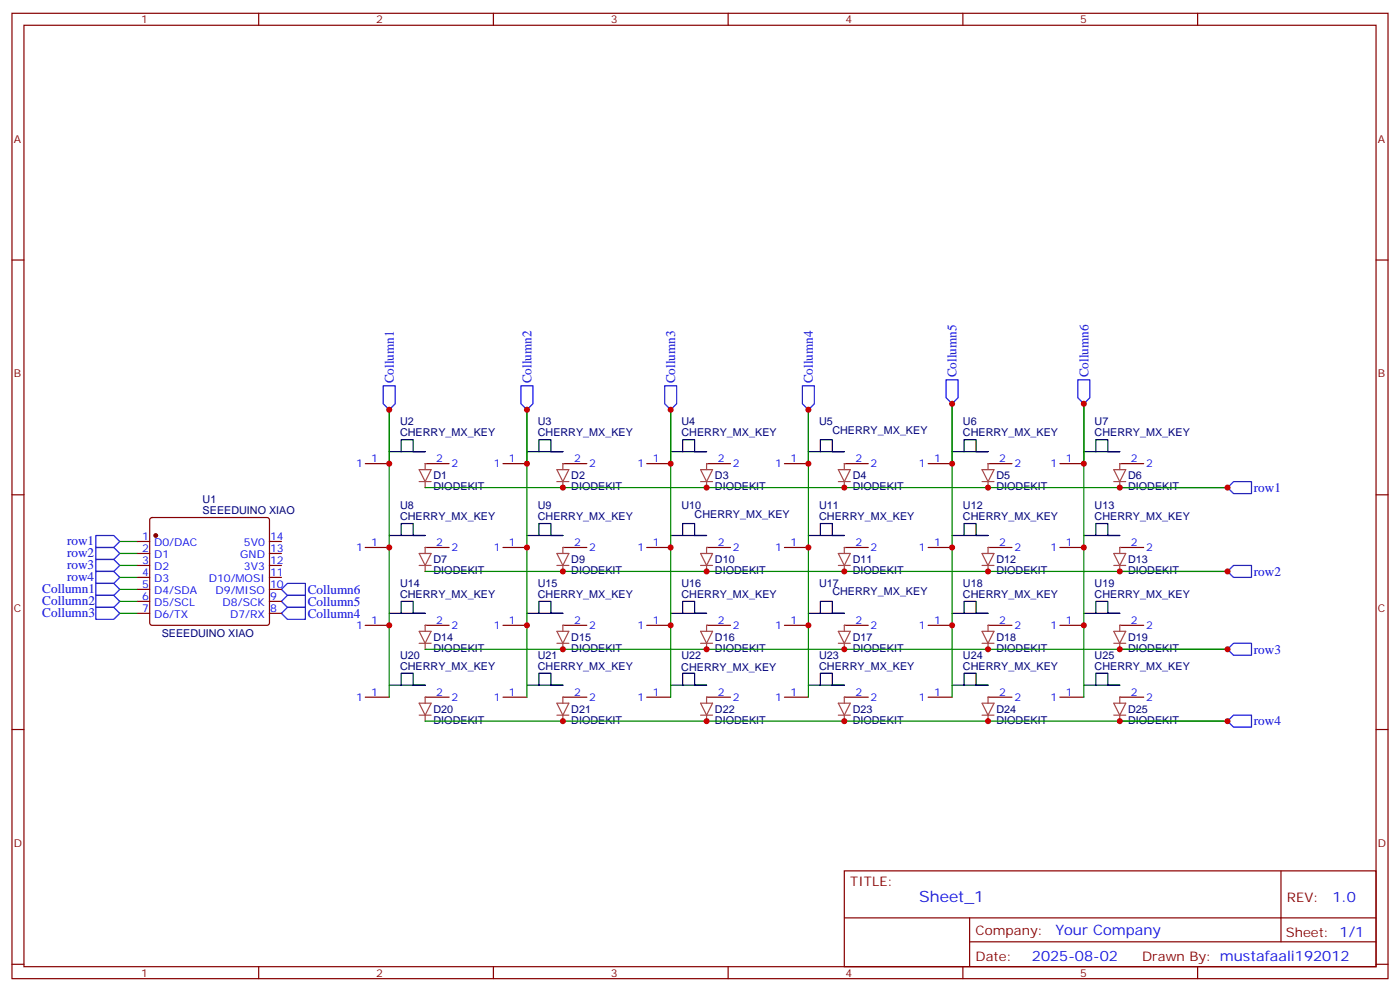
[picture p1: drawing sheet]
<svg xmlns="http://www.w3.org/2000/svg" width="412mm" height="292mm" viewBox="0 0 412 292" stroke-linecap="round" stroke-linejoin="round" font-family="sans-serif">
<g fill="none" stroke="#870000" stroke-width=".35">
<path d="M3.5 3.9h405.4v284.4h-405.4zM7.1 7.4h398.2v277.3h-398.2zM76.2 3.9v3.5M145.3 3.9v3.5M214.5 3.9v3.5M283.6 3.9v3.5M352.8 3.9v3.5M3.5 76.6h3.6M405.3 76.6h3.6M107.6 136.6h7.1M125.2 136.6h7.1M148.2 136.6h7"/>
<path d="M165.8 136.6h7.1M190.5 136.6h7.1M208.1 136.6h7.1M231.1 136.6h7M248.7 136.6h7.1M273.4 136.6h7.1M291 136.6h7.1M312.2 136.6h7.1M329.8 136.6h7.1M3.5 145.7h3.6M405.3 145.7h3.6M107.6 161.3h7.1"/>
<path d="M125.2 161.3h7.1M148.2 161.3h7M165.8 161.3h7.1M190.5 161.3h7.1M208.1 161.3h7.1M231.1 161.3h7M248.7 161.3h7.1M273.4 161.3h7.1M291 161.3h7.1M312.2 161.3h7.1M329.8 161.3h7.1M107.6 184.2h7.1"/>
<path d="M125.2 184.2h7.1M148.2 184.2h7M165.8 184.2h7.1M190.5 184.2h7.1M208.1 184.2h7.1M231.1 184.2h7M248.7 184.2h7.1M273.4 184.2h7.1M291 184.2h7.1M312.2 184.2h7.1M329.8 184.2h7.1M3.5 214.9h3.6"/>
<path d="M107.6 205.4h7.1M125.2 205.4h7.1M148.2 205.4h7M165.8 205.4h7.1M190.5 205.4h7.1M208.1 205.4h7.1M231.1 205.4h7M248.7 205.4h7.1M273.4 205.4h7.1M291 205.4h7.1M312.2 205.4h7.1M329.8 205.4h7.1"/>
<path d="M405.3 214.9h3.6M248.7 256.5h156.6v28.2h-156.6zM377.3 256.5v20.9M248.7 270.4h156.5M285.6 277.4h119.6M285.6 270.4v14.1M3.5 284h3.6M76.2 284.7v3.6M145.3 284.7v3.6M214.5 284.7v3.6M283.6 284.7v3.6M352.8 284.7v3.6"/>
<path d="M405.3 284h3.6"/>
</g>
<g fill="none" stroke="#000" stroke-width=".35">
<path d="M114.7 133h10.5h-3.5v-3.5h-3.5v3.5M155.2 133h10.6h-3.5v-3.5h-3.6v3.5M197.6 133h10.5h-3.5v-3.5h-3.5v3.5M238.1 133h10.6h-3.5v-3.5h-3.5v3.5M280.5 133h10.5h-3.5v-3.5h-3.5v3.5M319.3 133h10.5h-3.5v-3.5h-3.5v3.5M114.7 157.7h10.5h-3.5v-3.5h-3.5v3.5M155.2 157.7h10.6h-3.5v-3.5h-3.6v3.5M197.6 157.7h10.5h-3.5v-3.5h-3.5v3.5M238.1 157.7h10.6h-3.5v-3.5h-3.5v3.5M280.5 157.7h10.5h-3.5v-3.5h-3.5v3.5M319.3 157.7h10.5h-3.5v-3.5h-3.5v3.5"/>
<path d="M114.7 180.7h10.5h-3.5v-3.6h-3.5v3.6M155.2 180.7h10.6h-3.5v-3.6h-3.6v3.6M197.6 180.7h10.5h-3.5v-3.6h-3.5v3.6M238.1 180.7h10.6h-3.5v-3.6h-3.5v3.6M280.5 180.7h10.5h-3.5v-3.6h-3.5v3.6M319.3 180.7h10.5h-3.5v-3.6h-3.5v3.6M114.7 201.8h10.5h-3.5v-3.5h-3.5v3.5M155.2 201.8h10.6h-3.5v-3.5h-3.6v3.5M197.6 201.8h10.5h-3.5v-3.5h-3.5v3.5M238.1 201.8h10.6h-3.5v-3.5h-3.5v3.5M280.5 201.8h10.5h-3.5v-3.5h-3.5v3.5M319.3 201.8h10.5h-3.5v-3.5h-3.5v3.5"/>
</g>
<path d="M123.5 138.3h3.5l-1.8 3.6zM123.5 141.9h3.5" fill="none" stroke="#a64a4a" stroke-width=".35"/>
<g fill="#a64a4a">
<circle cx="125.2" cy="136.6" r=".18"/>
<circle cx="125.2" cy="143.6" r=".18"/>
</g>
<path d="M125.2 136.6v1.7M164 138.3h3.6l-1.8 3.6zM125.2 141.9v1.7M164 141.9h3.6" fill="none" stroke="#a64a4a" stroke-width=".35"/>
<g fill="#a64a4a">
<circle cx="165.8" cy="136.6" r=".18"/>
<circle cx="165.8" cy="143.6" r=".18"/>
</g>
<path d="M165.8 136.6v1.7M206.4 138.3h3.5l-1.8 3.6zM165.8 141.9v1.7M206.4 141.9h3.5" fill="none" stroke="#a64a4a" stroke-width=".35"/>
<g fill="#a64a4a">
<circle cx="208.1" cy="136.6" r=".18"/>
<circle cx="208.1" cy="143.6" r=".18"/>
</g>
<path d="M208.1 136.6v1.7M246.9 138.3h3.6l-1.8 3.6zM208.1 141.9v1.7M246.9 141.9h3.6" fill="none" stroke="#a64a4a" stroke-width=".35"/>
<g fill="#a64a4a">
<circle cx="248.7" cy="136.6" r=".18"/>
<circle cx="248.7" cy="143.6" r=".18"/>
</g>
<path d="M248.7 136.6v1.7M289.3 138.3h3.5l-1.8 3.6zM248.7 141.9v1.7M289.3 141.9h3.5" fill="none" stroke="#a64a4a" stroke-width=".35"/>
<g fill="#a64a4a">
<circle cx="291" cy="136.6" r=".18"/>
<circle cx="291" cy="143.6" r=".18"/>
</g>
<path d="M291 136.6v1.7M328.1 138.3h3.5l-1.8 3.6zM291 141.9v1.7M328.1 141.9h3.5" fill="none" stroke="#a64a4a" stroke-width=".35"/>
<g fill="#a64a4a">
<circle cx="329.8" cy="136.6" r=".18"/>
<circle cx="329.8" cy="143.6" r=".18"/>
</g>
<path d="M329.8 136.6v1.7M329.8 141.9v1.7M123.5 163h3.5l-1.8 3.5zM123.5 166.5h3.5" fill="none" stroke="#a64a4a" stroke-width=".35"/>
<g fill="#a64a4a">
<circle cx="125.2" cy="161.3" r=".18"/>
<circle cx="125.2" cy="168.3" r=".18"/>
</g>
<path d="M125.2 161.3v1.7M125.2 166.5v1.8M164 163h3.6l-1.8 3.5zM164 166.5h3.6" fill="none" stroke="#a64a4a" stroke-width=".35"/>
<g fill="#a64a4a">
<circle cx="165.8" cy="161.3" r=".18"/>
<circle cx="165.8" cy="168.3" r=".18"/>
</g>
<path d="M165.8 161.3v1.7M165.8 166.5v1.8M206.4 163h3.5l-1.8 3.5zM206.4 166.5h3.5" fill="none" stroke="#a64a4a" stroke-width=".35"/>
<g fill="#a64a4a">
<circle cx="208.1" cy="161.3" r=".18"/>
<circle cx="208.1" cy="168.3" r=".18"/>
</g>
<path d="M208.1 161.3v1.7M208.1 166.5v1.8M246.9 163h3.6l-1.8 3.5zM246.9 166.5h3.6" fill="none" stroke="#a64a4a" stroke-width=".35"/>
<g fill="#a64a4a">
<circle cx="248.7" cy="161.3" r=".18"/>
<circle cx="248.7" cy="168.3" r=".18"/>
</g>
<path d="M248.7 161.3v1.7M248.7 166.5v1.8M289.3 163h3.5l-1.8 3.5zM289.3 166.5h3.5" fill="none" stroke="#a64a4a" stroke-width=".35"/>
<g fill="#a64a4a">
<circle cx="291" cy="161.3" r=".18"/>
<circle cx="291" cy="168.3" r=".18"/>
</g>
<path d="M291 161.3v1.7M291 166.5v1.8M328.1 163h3.5l-1.8 3.5zM328.1 166.5h3.5" fill="none" stroke="#a64a4a" stroke-width=".35"/>
<g fill="#a64a4a">
<circle cx="329.8" cy="161.3" r=".18"/>
<circle cx="329.8" cy="168.3" r=".18"/>
</g>
<path d="M329.8 161.3v1.7M329.8 166.5v1.8M123.5 185.9h3.5l-1.8 3.6zM123.5 189.5h3.5" fill="none" stroke="#a64a4a" stroke-width=".35"/>
<g fill="#a64a4a">
<circle cx="125.2" cy="184.2" r=".18"/>
<circle cx="125.2" cy="191.2" r=".18"/>
</g>
<path d="M125.2 184.2v1.7M125.2 189.5v1.7M164 185.9h3.6l-1.8 3.6zM164 189.5h3.6" fill="none" stroke="#a64a4a" stroke-width=".35"/>
<g fill="#a64a4a">
<circle cx="165.8" cy="184.2" r=".18"/>
<circle cx="165.8" cy="191.2" r=".18"/>
</g>
<path d="M165.8 184.2v1.7M165.8 189.5v1.7M206.4 185.9h3.5l-1.8 3.6zM206.4 189.5h3.5" fill="none" stroke="#a64a4a" stroke-width=".35"/>
<g fill="#a64a4a">
<circle cx="208.1" cy="184.2" r=".18"/>
<circle cx="208.1" cy="191.2" r=".18"/>
</g>
<path d="M208.1 184.2v1.7M208.1 189.5v1.7M246.9 185.9h3.6l-1.8 3.6zM246.9 189.5h3.6" fill="none" stroke="#a64a4a" stroke-width=".35"/>
<g fill="#a64a4a">
<circle cx="248.7" cy="184.2" r=".18"/>
<circle cx="248.7" cy="191.2" r=".18"/>
</g>
<path d="M248.7 184.2v1.7M248.7 189.5v1.7M289.3 185.9h3.5l-1.8 3.6zM289.3 189.5h3.5" fill="none" stroke="#a64a4a" stroke-width=".35"/>
<g fill="#a64a4a">
<circle cx="291" cy="184.2" r=".18"/>
<circle cx="291" cy="191.2" r=".18"/>
</g>
<path d="M291 184.2v1.7M291 189.5v1.7M328.1 185.9h3.5l-1.8 3.6zM328.1 189.5h3.5" fill="none" stroke="#a64a4a" stroke-width=".35"/>
<g fill="#a64a4a">
<circle cx="329.8" cy="184.2" r=".18"/>
<circle cx="329.8" cy="191.2" r=".18"/>
</g>
<path d="M329.8 184.2v1.7M329.8 189.5v1.7M123.5 207.1h3.5l-1.8 3.5zM123.5 210.6h3.5" fill="none" stroke="#a64a4a" stroke-width=".35"/>
<g fill="#a64a4a">
<circle cx="125.2" cy="205.4" r=".18"/>
<circle cx="125.2" cy="212.4" r=".18"/>
</g>
<path d="M125.2 205.4v1.7M125.2 210.6v1.8M164 207.1h3.6l-1.8 3.5zM164 210.6h3.6" fill="none" stroke="#a64a4a" stroke-width=".35"/>
<g fill="#a64a4a">
<circle cx="165.8" cy="205.4" r=".18"/>
<circle cx="165.8" cy="212.4" r=".18"/>
</g>
<path d="M165.8 205.4v1.7M165.8 210.6v1.8M206.4 207.1h3.5l-1.8 3.5zM206.4 210.6h3.5" fill="none" stroke="#a64a4a" stroke-width=".35"/>
<g fill="#a64a4a">
<circle cx="208.1" cy="205.4" r=".18"/>
<circle cx="208.1" cy="212.4" r=".18"/>
</g>
<path d="M208.1 205.4v1.7M208.1 210.6v1.8M246.9 207.1h3.6l-1.8 3.5zM246.9 210.6h3.6" fill="none" stroke="#a64a4a" stroke-width=".35"/>
<g fill="#a64a4a">
<circle cx="248.7" cy="205.4" r=".18"/>
<circle cx="248.7" cy="212.4" r=".18"/>
</g>
<path d="M248.7 205.4v1.7M248.7 210.6v1.8M289.3 207.1h3.5l-1.8 3.5zM289.3 210.6h3.5" fill="none" stroke="#a64a4a" stroke-width=".35"/>
<g fill="#a64a4a">
<circle cx="291" cy="205.4" r=".18"/>
<circle cx="291" cy="212.4" r=".18"/>
</g>
<path d="M291 205.4v1.7M291 210.6v1.8M328.1 207.1h3.5l-1.8 3.5zM328.1 210.6h3.5" fill="none" stroke="#a64a4a" stroke-width=".35"/>
<g fill="#a64a4a">
<circle cx="329.8" cy="205.4" r=".18"/>
<circle cx="329.8" cy="212.4" r=".18"/>
</g>
<path d="M329.8 205.4v1.7M329.8 210.6v1.8" fill="none" stroke="#a64a4a" stroke-width=".35"/>
<g fill="none" stroke="#008700" stroke-width=".35">
<path d="M280.5 118.9v86.5M319.3 118.9v86.5M114.7 120.7v84.7M155.2 120.7v84.7M197.6 120.7v84.7M238.1 120.7v84.7M35.3 159.5h5.3M125.2 143.6h236.4M35.3 163h5.3M35.3 166.5h5.3M35.3 170.1h5.3M35.3 173.6h5.3"/>
<path d="M35.3 177.1h5.3M125.2 168.3h236.4M35.3 180.7h5.3M125.2 191.2h236.4M125.2 212.4h236.4"/>
</g>
<g fill="none" stroke="#00f" stroke-width=".35">
<path d="M112.9 113.6h3.5v5.3l-1.7 1.8-1.8-1.8zM153.5 113.6h3.5v5.3l-1.8 1.8-1.7-1.8zM195.8 113.6h3.5v5.3l-1.7 1.8-1.8-1.8zM236.4 113.6h3.5v5.3l-1.8 1.8-1.7-1.8zM278.7 111.9h3.5v5.3l-1.7 1.7-1.8-1.7zM317.5 111.9h3.5v5.3l-1.7 1.7-1.8-1.7zM28.2 157.7h5.3l1.8 1.8-1.8 1.8h-5.3zM361.6 143.6l1.8-1.7h5.3v3.5h-5.3zM28.2 161.3h5.3l1.8 1.7-1.8 1.8h-5.3zM28.2 164.8h5.3l1.8 1.7-1.8 1.8h-5.3zM28.2 168.3h5.3l1.8 1.8-1.8 1.7h-5.3zM28.2 171.8h5.3l1.8 1.8-1.8 1.8h-5.3z"/>
<path d="M28.2 175.4h5.3l1.8 1.7-1.8 1.8h-5.3zM28.2 178.9h5.3l1.8 1.8-1.8 1.7h-5.3zM82.9 177.1l1.8-1.7h5.3v3.5h-5.3zM82.9 173.6l1.8-1.8h5.3v3.6h-5.3zM361.6 168.3l1.8-1.8h5.3v3.6h-5.3zM82.9 180.7l1.8-1.8h5.3v3.5h-5.3zM361.6 191.2l1.8-1.7h5.3v3.5h-5.3zM361.6 212.4l1.8-1.8h5.3v3.6h-5.3z"/>
</g>
<g fill="none" stroke="#870000" stroke-width=".35">
<path d="M40.6 159.5h3.5M44.3 152.6l.5-.2h33.9l.5 .2 .2 .5v30.4l-.3 .5-.4 .2h-33.9l-.5-.2-.2-.5v-30.4zM79.4 159.5h3.5M40.6 163h3.5M40.6 166.5h3.5M40.6 170.1h3.5M40.6 173.6h3.5M40.6 177.1h3.5M79.4 163h3.5M79.4 166.5h3.5M79.4 170.1h3.5M79.4 173.6h3.5"/>
<path d="M79.4 177.1h3.5M40.6 180.7h3.5M79.4 180.7h3.5"/>
</g>
<circle cx="45.9" cy="157.7" r=".53" fill="#870000" stroke="#870000" stroke-width=".35"/>
<g fill="#c00">
<circle cx="114.7" cy="161.3" r=".88"/>
<circle cx="114.7" cy="184.2" r=".88"/>
<circle cx="155.2" cy="184.2" r=".88"/>
<circle cx="155.2" cy="161.3" r=".88"/>
<circle cx="197.6" cy="184.2" r=".88"/>
<circle cx="197.6" cy="161.3" r=".88"/>
<circle cx="238.1" cy="161.3" r=".88"/>
<circle cx="238.1" cy="184.2" r=".88"/>
<circle cx="280.5" cy="161.3" r=".88"/>
<circle cx="280.5" cy="184.2" r=".88"/>
<circle cx="319.3" cy="184.2" r=".88"/>
<circle cx="319.3" cy="161.3" r=".88"/>
<circle cx="361.6" cy="212.4" r=".88"/>
<circle cx="361.6" cy="191.2" r=".88"/>
<circle cx="361.6" cy="168.3" r=".88"/>
<circle cx="361.6" cy="143.6" r=".88"/>
<circle cx="114.7" cy="136.6" r=".88"/>
<circle cx="155.2" cy="136.6" r=".88"/>
<circle cx="197.6" cy="136.6" r=".88"/>
<circle cx="238.1" cy="136.6" r=".88"/>
<circle cx="280.5" cy="136.6" r=".88"/>
<circle cx="319.3" cy="136.6" r=".88"/>
<circle cx="114.7" cy="120.7" r=".88"/>
<circle cx="155.2" cy="120.7" r=".88"/>
<circle cx="197.6" cy="120.7" r=".88"/>
<circle cx="238.1" cy="120.7" r=".88"/>
<circle cx="280.5" cy="118.9" r=".88"/>
<circle cx="319.3" cy="118.9" r=".88"/>
<circle cx="165.8" cy="168.3" r=".88"/>
<circle cx="208.1" cy="168.3" r=".88"/>
<circle cx="165.8" cy="143.6" r=".88"/>
<circle cx="208.1" cy="143.6" r=".88"/>
<circle cx="248.7" cy="143.6" r=".88"/>
<circle cx="291" cy="143.6" r=".88"/>
<circle cx="329.8" cy="143.6" r=".88"/>
<circle cx="329.8" cy="168.3" r=".88"/>
<circle cx="291" cy="168.3" r=".88"/>
<circle cx="248.7" cy="168.3" r=".88"/>
<circle cx="165.8" cy="212.4" r=".88"/>
<circle cx="165.8" cy="191.2" r=".88"/>
<circle cx="208.1" cy="212.4" r=".88"/>
<circle cx="208.1" cy="191.2" r=".88"/>
<circle cx="248.7" cy="191.2" r=".88"/>
<circle cx="248.7" cy="212.4" r=".88"/>
<circle cx="291" cy="212.4" r=".88"/>
<circle cx="291" cy="191.2" r=".88"/>
<circle cx="329.8" cy="212.4" r=".88"/>
<circle cx="329.8" cy="191.2" r=".88"/>
</g>
<text font-size="4.6" fill="#00f" x="270.8" y="265.5">Sheet_1</text>
<g font-size="4.2" fill="#00f">
<text x="392.5" y="265.8">1.0</text>
<text x="310.9" y="275.3">Your Company</text>
<text x="304" y="283.1">2025-08-02</text>
</g>
<g font-size="3.9" fill="#00f">
<text x="116" y="112.9" transform="rotate(-90 116 112.9)">Collumn1</text>
<text x="156.6" y="112.9" transform="rotate(-90 156.6 112.9)">Collumn2</text>
<text x="198.9" y="112.9" transform="rotate(-90 198.9 112.9)">Collumn3</text>
<text x="239.5" y="112.9" transform="rotate(-90 239.5 112.9)">Collumn4</text>
<text x="281.8" y="111.2" transform="rotate(-90 281.8 111.2)">Collumn5</text>
<text x="320.6" y="111.2" transform="rotate(-90 320.6 111.2)">Collumn6</text>
<text x="369.4" y="144.9">row1</text>
<text x="19.8" y="160.6">row1</text>
<text x="19.8" y="164.2">row2</text>
<text x="19.8" y="167.7">row3</text>
<text x="19.8" y="171.3">row4</text>
<text x="369.4" y="169.6">row2</text>
<text x="12.5" y="174.7">Collumn1</text>
<text x="12.5" y="178.2">Collumn2</text>
<text x="90.7" y="178.5">Collumn5</text>
<text x="90.7" y="174.9">Collumn6</text>
<text x="12.5" y="181.8">Collumn3</text>
<text x="90.7" y="182">Collumn4</text>
<text x="369.4" y="192.5">row3</text>
<text x="369.4" y="213.6">row4</text>
</g>
<g font-size="3.9" fill="#800">
<text x="250.5" y="261.1">TITLE:</text>
<text x="379.1" y="265.8">REV:</text>
<text x="287.4" y="275.3">Company:</text>
<text x="378.7" y="275.9">Sheet: 1/1</text>
<text x="287.4" y="283">Date:</text>
<text x="336.4" y="283.1">Drawn By: mustafaali192012</text>
</g>
<g font-size="3.2" fill="#800">
<text x="41.6" y="6.9">1</text>
<text x="110.8" y="6.9">2</text>
<text x="179.9" y="6.9">3</text>
<text x="249.1" y="6.9">4</text>
<text x="318.2" y="6.9">5</text>
<text x="4.1" y="42">A</text>
<text x="405.9" y="42">A</text>
<text x="4.1" y="111.2">B</text>
<text x="405.9" y="111.2">B</text>
<text x="4.1" y="180.3">C</text>
<text x="405.9" y="180.3">C</text>
<text x="4.1" y="249.4">D</text>
<text x="405.9" y="249.4">D</text>
<text x="41.6" y="287.7">1</text>
<text x="110.8" y="287.7">2</text>
<text x="179.9" y="287.7">3</text>
<text x="249.1" y="287.7">4</text>
<text x="318.2" y="287.7">5</text>
</g>
<g font-size="3.2" fill="#000080">
<text x="117.8" y="125.2">U2</text>
<text x="158.4" y="125.2">U3</text>
<text x="200.7" y="125.2">U4</text>
<text x="241.3" y="125.2">U5</text>
<text x="283.6" y="125.2">U6</text>
<text x="322.5" y="125.2">U7</text>
<text x="117.8" y="128.4">CHERRY_MX_KEY</text>
<text x="158.4" y="128.4">CHERRY_MX_KEY</text>
<text x="200.7" y="128.4">CHERRY_MX_KEY</text>
<text x="245.2" y="127.7">CHERRY_MX_KEY</text>
<text x="283.6" y="128.4">CHERRY_MX_KEY</text>
<text x="322.5" y="128.4">CHERRY_MX_KEY</text>
<text x="127.7" y="141.2">D1</text>
<text x="168.3" y="141.2">D2</text>
<text x="210.6" y="141.2">D3</text>
<text x="251.2" y="141.2">D4</text>
<text x="293.5" y="141.2">D5</text>
<text x="332.3" y="141.2">D6</text>
<text x="59.7" y="148.2">U1</text>
<text x="117.8" y="149.9">U8</text>
<text x="127.7" y="144.4">DIODEKIT</text>
<text x="158.4" y="149.9">U9</text>
<text x="168.3" y="144.4">DIODEKIT</text>
<text x="200.7" y="149.9">U10</text>
<text x="210.6" y="144.4">DIODEKIT</text>
<text x="241.3" y="149.9">U11</text>
<text x="251.2" y="144.4">DIODEKIT</text>
<text x="283.6" y="149.9">U12</text>
<text x="293.5" y="144.4">DIODEKIT</text>
<text x="322.5" y="149.9">U13</text>
<text x="332.3" y="144.4">DIODEKIT</text>
<text x="59.7" y="151.4">SEEEDUINO XIAO</text>
<text x="117.8" y="153.1">CHERRY_MX_KEY</text>
<text x="158.4" y="153.1">CHERRY_MX_KEY</text>
<text x="204.6" y="152.4">CHERRY_MX_KEY</text>
<text x="241.3" y="153.1">CHERRY_MX_KEY</text>
<text x="283.6" y="153.1">CHERRY_MX_KEY</text>
<text x="322.5" y="153.1">CHERRY_MX_KEY</text>
<text x="127.7" y="165.9">D7</text>
<text x="168.3" y="165.9">D9</text>
<text x="210.6" y="165.9">D10</text>
<text x="251.2" y="165.9">D11</text>
<text x="293.5" y="165.9">D12</text>
<text x="332.3" y="165.9">D13</text>
<text x="117.8" y="172.9">U14</text>
<text x="127.7" y="169.1">DIODEKIT</text>
<text x="158.4" y="172.9">U15</text>
<text x="168.3" y="169.1">DIODEKIT</text>
<text x="200.7" y="172.9">U16</text>
<text x="210.6" y="169.1">DIODEKIT</text>
<text x="241.3" y="172.9">U17</text>
<text x="251.2" y="169.1">DIODEKIT</text>
<text x="283.6" y="172.9">U18</text>
<text x="293.5" y="169.1">DIODEKIT</text>
<text x="322.5" y="172.9">U19</text>
<text x="332.3" y="169.1">DIODEKIT</text>
<text x="117.8" y="176.1">CHERRY_MX_KEY</text>
<text x="158.4" y="176.1">CHERRY_MX_KEY</text>
<text x="200.7" y="176.1">CHERRY_MX_KEY</text>
<text x="245.2" y="175.4">CHERRY_MX_KEY</text>
<text x="283.6" y="176.1">CHERRY_MX_KEY</text>
<text x="322.5" y="176.1">CHERRY_MX_KEY</text>
<text x="47.6" y="187.7">SEEEDUINO XIAO</text>
<text x="127.7" y="188.8">D14</text>
<text x="168.3" y="188.8">D15</text>
<text x="210.6" y="188.8">D16</text>
<text x="251.2" y="188.8">D17</text>
<text x="293.5" y="188.8">D18</text>
<text x="332.3" y="188.8">D19</text>
<text x="117.8" y="197.2">CHERRY_MX_KEY</text>
<text x="117.8" y="194">U20</text>
<text x="127.7" y="192">DIODEKIT</text>
<text x="158.4" y="197.2">CHERRY_MX_KEY</text>
<text x="158.4" y="194">U21</text>
<text x="168.3" y="192">DIODEKIT</text>
<text x="200.7" y="197.7">CHERRY_MX_KEY</text>
<text x="200.7" y="194">U22</text>
<text x="210.6" y="192">DIODEKIT</text>
<text x="241.3" y="197.2">CHERRY_MX_KEY</text>
<text x="241.3" y="194">U23</text>
<text x="251.2" y="192">DIODEKIT</text>
<text x="283.6" y="197.2">CHERRY_MX_KEY</text>
<text x="283.6" y="194">U24</text>
<text x="293.5" y="192">DIODEKIT</text>
<text x="322.5" y="197.2">CHERRY_MX_KEY</text>
<text x="322.5" y="194">U25</text>
<text x="332.3" y="192">DIODEKIT</text>
<text x="127.7" y="213.2">DIODEKIT</text>
<text x="127.7" y="210">D20</text>
<text x="168.3" y="213.2">DIODEKIT</text>
<text x="168.3" y="210">D21</text>
<text x="210.6" y="213.2">DIODEKIT</text>
<text x="210.6" y="210">D22</text>
<text x="251.2" y="213.2">DIODEKIT</text>
<text x="251.2" y="210">D23</text>
<text x="293.5" y="213.2">DIODEKIT</text>
<text x="293.5" y="210">D24</text>
<text x="332.3" y="213.2">DIODEKIT</text>
<text x="332.3" y="210">D25</text>
</g>
<g font-size="3.2" fill="#00f">
<text x="104.9" y="137.6">1</text>
<text x="109.4" y="136.2">1</text>
<text x="128.5" y="136.2">2</text>
<text x="133" y="137.6">2</text>
<text x="145.4" y="137.6">1</text>
<text x="149.9" y="136.2">1</text>
<text x="169.1" y="136.2">2</text>
<text x="173.6" y="137.6">2</text>
<text x="187.8" y="137.6">1</text>
<text x="192.3" y="136.2">1</text>
<text x="211.4" y="136.2">2</text>
<text x="215.9" y="137.6">2</text>
<text x="228.3" y="137.6">1</text>
<text x="232.8" y="136.2">1</text>
<text x="252" y="136.2">2</text>
<text x="256.5" y="137.6">2</text>
<text x="270.7" y="137.6">1</text>
<text x="275.2" y="136.2">1</text>
<text x="294.3" y="136.2">2</text>
<text x="298.8" y="137.6">2</text>
<text x="309.5" y="137.6">1</text>
<text x="314" y="136.2">1</text>
<text x="333.1" y="136.2">2</text>
<text x="337.6" y="137.6">2</text>
<text x="41.9" y="159.1">1</text>
<text x="45.4" y="160.9">D0/DAC</text>
<text x="71.9" y="160.9">5V0</text>
<text x="79.6" y="159.1">14</text>
<text x="109.4" y="160.9">1</text>
<text x="128.5" y="160.9">2</text>
<text x="149.9" y="160.9">1</text>
<text x="169.1" y="160.9">2</text>
<text x="192.3" y="160.9">1</text>
<text x="211.4" y="160.9">2</text>
<text x="232.8" y="160.9">1</text>
<text x="252" y="160.9">2</text>
<text x="275.2" y="160.9">1</text>
<text x="294.3" y="160.9">2</text>
<text x="314" y="160.9">1</text>
<text x="333.1" y="160.9">2</text>
<text x="41.9" y="162.7">2</text>
<text x="41.9" y="166.2">3</text>
<text x="45.4" y="164.4">D1</text>
<text x="45.4" y="168">D2</text>
<text x="70.8" y="164.4">GND</text>
<text x="71.9" y="168">3V3</text>
<text x="79.6" y="166.2">12</text>
<text x="79.6" y="162.7">13</text>
<text x="104.9" y="162.3">1</text>
<text x="133" y="162.3">2</text>
<text x="145.4" y="162.3">1</text>
<text x="173.6" y="162.3">2</text>
<text x="187.8" y="162.3">1</text>
<text x="215.9" y="162.3">2</text>
<text x="228.3" y="162.3">1</text>
<text x="256.5" y="162.3">2</text>
<text x="270.7" y="162.3">1</text>
<text x="298.8" y="162.3">2</text>
<text x="309.5" y="162.3">1</text>
<text x="337.6" y="162.3">2</text>
<text x="41.9" y="169.7">4</text>
<text x="41.9" y="173.2">5</text>
<text x="45.4" y="171.5">D3</text>
<text x="61.5" y="171.5">D10/MOSI</text>
<text x="79.6" y="173.2">10</text>
<text x="79.6" y="169.7">11</text>
<text x="41.9" y="176.8">6</text>
<text x="45.4" y="175">D4/SDA</text>
<text x="45.4" y="178.5">D5/SCL</text>
<text x="63.5" y="175">D9/MISO</text>
<text x="65.6" y="178.5">D8/SCK</text>
<text x="79.6" y="176.8">9</text>
<text x="41.9" y="180.3">7</text>
<text x="45.4" y="182.1">D6/TX</text>
<text x="67.8" y="182.1">D7/RX</text>
<text x="79.6" y="180.3">8</text>
<text x="104.9" y="185.2">1</text>
<text x="109.4" y="183.8">1</text>
<text x="128.5" y="183.8">2</text>
<text x="133" y="185.2">2</text>
<text x="145.4" y="185.2">1</text>
<text x="149.9" y="183.8">1</text>
<text x="169.1" y="183.8">2</text>
<text x="173.6" y="185.2">2</text>
<text x="187.8" y="185.2">1</text>
<text x="192.3" y="183.8">1</text>
<text x="211.4" y="183.8">2</text>
<text x="215.9" y="185.2">2</text>
<text x="228.3" y="185.2">1</text>
<text x="232.8" y="183.8">1</text>
<text x="252" y="183.8">2</text>
<text x="256.5" y="185.2">2</text>
<text x="270.7" y="185.2">1</text>
<text x="275.2" y="183.8">1</text>
<text x="294.3" y="183.8">2</text>
<text x="298.8" y="185.2">2</text>
<text x="309.5" y="185.2">1</text>
<text x="314" y="183.8">1</text>
<text x="333.1" y="183.8">2</text>
<text x="337.6" y="185.2">2</text>
<text x="104.9" y="206.4">1</text>
<text x="109.4" y="205">1</text>
<text x="128.5" y="205">2</text>
<text x="133" y="206.4">2</text>
<text x="145.4" y="206.4">1</text>
<text x="149.9" y="205">1</text>
<text x="169.1" y="205">2</text>
<text x="173.6" y="206.4">2</text>
<text x="187.8" y="206.4">1</text>
<text x="192.3" y="205">1</text>
<text x="211.4" y="205">2</text>
<text x="215.9" y="206.4">2</text>
<text x="228.3" y="206.4">1</text>
<text x="232.8" y="205">1</text>
<text x="252" y="205">2</text>
<text x="256.5" y="206.4">2</text>
<text x="270.7" y="206.4">1</text>
<text x="275.2" y="205">1</text>
<text x="294.3" y="205">2</text>
<text x="298.8" y="206.4">2</text>
<text x="309.5" y="206.4">1</text>
<text x="314" y="205">1</text>
<text x="333.1" y="205">2</text>
<text x="337.6" y="206.4">2</text>
</g>
</svg>
